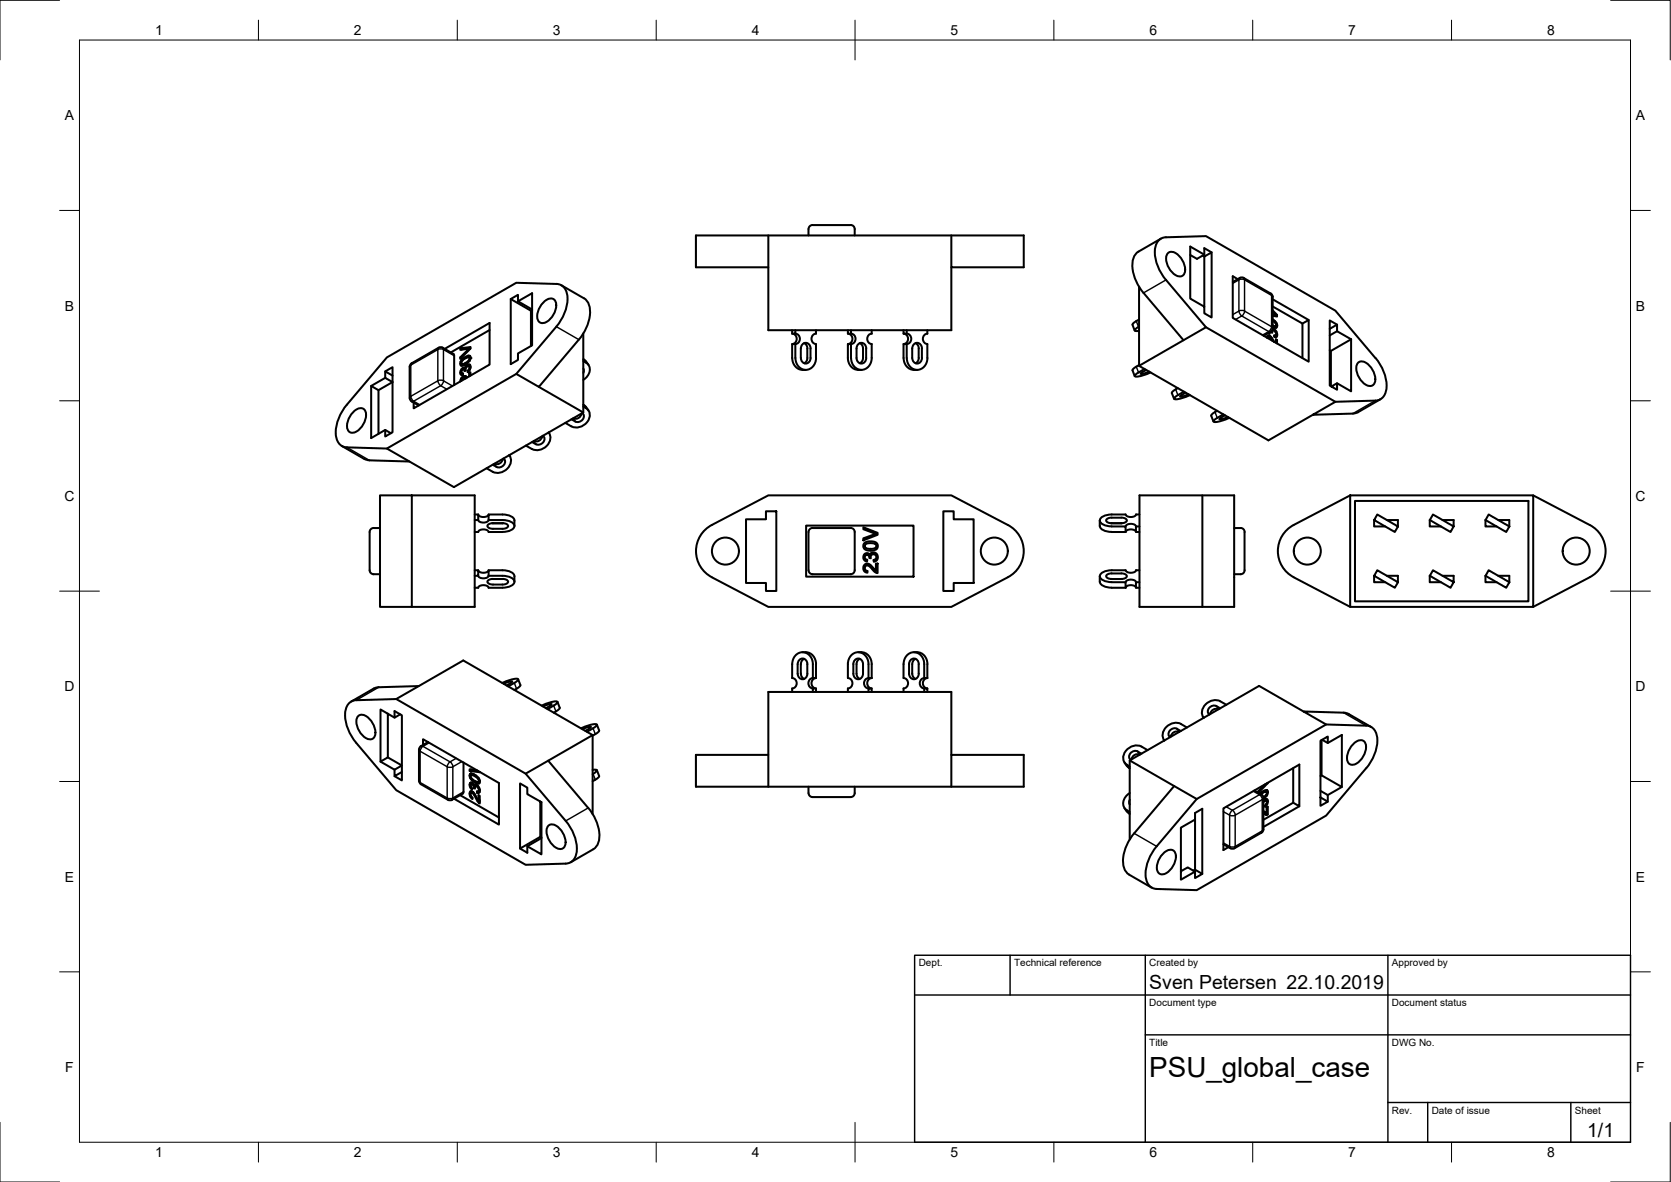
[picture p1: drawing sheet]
<svg xmlns="http://www.w3.org/2000/svg" width="420mm" height="297mm" viewBox="0 0 420 297" stroke-linecap="round" stroke-linejoin="round" font-family="sans-serif">
<!-- layer: Sichtbar -->
<g fill="none" stroke="#000" stroke-width=".51">
<path d="M193.2 59.2v23.8h46v-15.8M203.3 59.2v-1.7a.97 .97 0 0 1 1-.9l9.6-.1a1.01 1.01 0 0 1 1 1v1.7M239.2 59.2v8h18.2v-8h-82.4v8h18.2M291.9 60l-5.6 3.2a4.6 4.6 0 0 0-1.4 5.1l.8 2.4 1.3 2.2 10.6 12.6M293.2 59.6l10-.3 32.6 18.8 10 11.9M293.2 59.6a3.2 3.2 0 0 0-2.8 3.8 11.3 11.3 0 0 0 2.8 6.9l10 11.9 32.6 18.8 10-.3M128.4 75.1v16.4l1.8-1v-1.7l3.6-2v-13.1l-3.6 2 3.6 2.1M130.2 75.7v-1.6l-1.8 1 5.1 3 .3-.2M133.5 78.1v8.8M136.4 76.2a2.21 2.21 0 0 1 2.9-.9 3.8 3.8 0 0 1-.8 4.7 2.21 2.21 0 0 1-2.9 .9 3.8 3.8 0 0 1 .8-4.7zM141.2 71.7l5.6 3.3a4.6 4.6 0 0 1 1.4 5.1l-1.2 3.1-1.4 2.1M286.4 72.1v19.8l32.5 18.8 11.2-6.5"/>
<path d="M293.7 63.6a2.21 2.21 0 0 1 3 .9 3.8 3.8 0 0 1 .8 4.7 2.21 2.21 0 0 1-2.9-.9 3.8 3.8 0 0 1-.9-4.7zM302.4 64.2l.4 .3M302.8 64l-3.5-2v13l3.5 2.1v1.6l1.9 1.1v-16.4l-1.9 1.1v12.6M304.7 63.4l-1.9-1v1.6l-1.8 1.1-1.7-1M310 70.9l1.7-1.1 .8-.1 7 4.1M311.2 70.2l-1.2-.8v10.5l19.1 11v-10.5M319.5 73.8l.4 .3 .1 .5v8.1l-.5 .7-1.8 1M320 78.3l.8 .8-.3 .3-.5-.1M320 79l.8 .1M320 77l7.5 4.3v8.7M320 75.2l9.1 5.2-1.6 .9M320 78l1.1 1.1"/>
<path d="M320.7 79.3l.4-.2v.4l-1.1-.1M320.8 79.3v.2M93.3 97v13.1l3.6-2.1 1.4 .9M95.2 98.1v10.9M96.9 93.3l1.8-1v16.3l-1.8 1.1v-1.7M98.7 94.4l-1.8-1.1v1.7l1.8 1-3.5 2.1-1.9-1.1 3.6-2M111.8 87.7l11.3-6.5v10.4l-19.1 11v-1.4M114 88.9l-2.7-1.5-.7-.1-7.4 4.4-.2 8.3 .3 .7 2 1.2M114 88.9l.2 .5v7.4M115.7 93.7l.2 .5h.5v-.4l-.3 .1M115.7 91.4l.2 .5M115.7 87.5v.4l2.3-.3 .2 .1"/>
<path d="M115.8 90.9l-.1 .5 .8 .3-.3-.2M115.8 93.2l-.1 .5 .4 .2v.3M116.1 90.5l-.3 .4 .2 .1M116.1 91.6v.3M116.1 87.9l-.4-.4 2.6-.3v.4l-2.6 2.6v-.4M116.1 95.3l-.2-.2-.2 .8M116.3 92.9l-.3-.1-.2 .4 .2 .1M116.4 92.5l-.3 .3M116.4 94.6l-.5 .5M116.6 92.8l.5 .2-.6-.2-.5 .6v.3l.4 .3M116.7 92.4l-.3 .1 .3 .2-.1 .1M116.7 92.8l.2 .4"/>
<path d="M116.7 90.2l-.3-.1-.1 .1-.2 .3 .2 .1M116.7 94.5l-.3 .1 .4 .2-.2 .1M116.8 92.5l-.1-.1 .4 .3M116.9 91.7h-.4M117 94.6l-.3-.1 .4 .2-.3 .1M117 95h-.6l-.4 .7M117.1 94.7h.2M117.2 94.7l-.2-.1 .5 .3M117.3 92.2l-.2-.2-.2 .6-.2 .1M117.3 89.9l-.3-.2-.6 .4M117.5 91.7l-.4 .3M117.5 89.8l.6-.2-.3-.2 .4 .1 .1 .6-.3 .6"/>
<path d="M117.7 92l.2-.1-.4-.2 .6-.1 .2 .8-.2 .6-.5 .5v-.3M117.8 89.4l-.8 .3M117.9 90.6l-.6 .5-1.1 .4M117.9 92l.4 .5M117.9 92.8l-.3 .4 .2 .2M117.9 89.8l.4 .2M118 93.7l.3-.2v.9M118 87.6l-2.3 2.2 .3 .1M118 90.7l-1.2 1-.6 .2-.3-.1M118.1 92.3l-.2 .5 .3 .1M118.1 90l-.2 .6 .2 .1M118.2 91.7l-.3 .2"/>
<path d="M118.3 89.6h-.2M118.3 90.2l-.4-.5-1.2 .5-.7 .8 .2 .5M118.3 93.9l-.3-.2v.9M118.3 87.5l-2.2 .2M118.3 92.3l-.5-.3-.3 .1-.4 .4v.6l-.3 .1M123.1 82.9l-9.8 5.7M135.5 97.2l11.2 6.5M139.9 82.1a10.5 10.5 0 0 0 2.6-8.5 2.72 2.72 0 0 0-2.6-2.2l-10.1-.3-32.5 18.7-10.1 11.9a10.5 10.5 0 0 0-2.6 8.5 2.77 2.77 0 0 0 2.6 2.2l10.1 .3 32.5-18.7 10.1-11.9M145.5 85.4l-10 11.8-5.7-3.2M146.7 90.7a2.54 2.54 0 0 1 1.6 2.4 2.54 2.54 0 0 1-1.6 2.4M146.7 90.3l.5 .4 .8 1M146.7 83.8v19.9l-32.6 18.7-16.8-9.7"/>
<path d="M146.7 92.6l.1 .5-.1 .6M199.2 83v.9h.8v-.9M199.2 83.8a1.31 1.31 0 0 1 1.1 1.3 1.31 1.31 0 0 1-1.1 1.4M200 90v-3.5h-.8v3.5a2.92 2.92 0 0 0 3.4 3M200 83.8a1.31 1.31 0 0 1 1.1 1.3 1.31 1.31 0 0 1-1.1 1.4M201.4 87.6v2.4M201.4 87.6a1.22 1.22 0 0 1 1.2-1.4 1.22 1.22 0 0 1 1.2 1.4v2.4a1.23 1.23 0 0 1-1.2 1.4 1.23 1.23 0 0 1-1.2-1.4M202.2 86.2a1.41 1.41 0 0 1 .8 1.4M203 87.6v2.4M203 90a1.41 1.41 0 0 1-.8 1.3M205.2 86.5v3.5a2.62 2.62 0 0 1-2.6 2.9 2.62 2.62 0 0 1-2.6-2.9M205.2 83v.8a1.31 1.31 0 0 0-1.2 1.3 1.31 1.31 0 0 0 1.2 1.4"/>
<path d="M213.2 83v.9h.8v-.9M213.2 83.8a1.31 1.31 0 0 1 1.1 1.3 1.31 1.31 0 0 1-1.1 1.4M214 83.8a1.31 1.31 0 0 1 1.1 1.3 1.31 1.31 0 0 1-1.1 1.4M215.9 86.4a1.19 1.19 0 0 1 1.3-.1 1.19 1.19 0 0 1 .6 1.3v2.4a1.23 1.23 0 0 1-1.2 1.4 1.23 1.23 0 0 1-1.2-1.4v-2.9zM216.2 86.2a1.41 1.41 0 0 1 .8 1.4v2.4a1.41 1.41 0 0 1-.8 1.3M219.2 86.5v3.5a2.62 2.62 0 0 1-2.6 2.9 2.62 2.62 0 0 1-2.6-2.9v-3.5h-.8v3.5a2.89 2.89 0 0 0 3.4 3M219.2 83v.8a1.31 1.31 0 0 0-1.1 1.3 1.31 1.31 0 0 0 1.1 1.4M227.2 83v.9h.8v-.9M227.2 83.8a1.31 1.31 0 0 1 1.1 1.3 1.31 1.31 0 0 1-1.1 1.4M228 83.8a1.31 1.31 0 0 1 1.1 1.3 1.31 1.31 0 0 1-1.1 1.4M229.8 93h.8M230.2 86.2a1.41 1.41 0 0 1 .8 1.4v2.4a1.35 1.35 0 0 1-.8 1.3"/>
<path d="M231.8 87.6v2.4M231.8 87.6a1.24 1.24 0 0 0-1.2-1.4 1.24 1.24 0 0 0-1.2 1.4v2.4a1.23 1.23 0 0 0 1.2 1.4 1.23 1.23 0 0 0 1.2-1.4M233.2 83v.9M233.2 86.5v3.5M233.2 83.8a1.31 1.31 0 0 0-1.1 1.3 1.31 1.31 0 0 0 1.1 1.4M233.2 90a2.62 2.62 0 0 1-2.6 2.9 2.62 2.62 0 0 1-2.6-2.9v-3.5h-.8v3.5a2.89 2.89 0 0 0 2.6 2.9M284.8 81.6l.5 1.5M286.4 82.1l-.9 .6-.2 .3 .3 .2 .8-.1M286.4 80.3l-1.1 .7-.5 .6M286.4 91.7l-1.6 1.2 .5 1.6M287.8 92.7a4.6 4.6 0 0 0-2.5 1.8 3.2 3.2 0 0 0 2.7-.4l1.3-.5M288.2 93l-1.3 .7v.3l.9-.2 1.1-.4"/>
<path d="M295.6 97.9l-.9 .7 .5 1.6M296.1 97.5l-.5 .3M297.7 98.4l-1.5 .9M298.1 98.7l-1.3 .7v.3l.9-.2 1.1-.4M299.2 99.3l-2.6 .9a1.37 1.37 0 0 1-1.4 0l1-.9M303.2 82.2l-16.8 9.7M318.6 84.5l.3 .1 .4-.2 .3 .2M318.6 84.9l.3-.2-.1 .3M318.9 84.6l.2 .1M318.9 84.7l.6 .2 .4 .7M319.2 83.5l-.2 .2M319.3 84.4l-.5-.1-.2 .5"/>
<path d="M319.3 83.6l-.1 .3-.2-.2M319.3 84.8l.4-.1 .2 .3-.2 .2M319.6 83.3l.3 .3v-.2l-.2 .1M319.7 83.2l.3-.2-.1 .4M319.9 85l.4 .9M319.9 82.9l.5-.2 .5 .6M320 82.6l.4 .1M320 82.9l.1 .1M320 80.6l.6 .4 .3 .6-.1 .3-.5 .3 .8-.4-.2 .6-.9-.3 .3 .1M320 80.2l.6 .5-.3 .1M320 81.8l.7 .2M320 83l.5 .2 .4 .5v.5l-.5 .3"/>
<path d="M320.3 85.9h.1M320.4 84.3h.4l.3-.2v.4l-.3 .2h-.4zM320.6 80.7l.4 .5-.2 .2M320.7 83.4l.2-.1 .2 .8M320.8 84.3l-.1 .4M320.8 82l-.1 .4M320.8 85.6l.3-.2v.9M321 81.2l.1 .6M321.1 85.4l-.3-.1v.8M334.3 84.3l1.9-1.1 3.5 2.1M334.3 82.6l1.9-1v1.6M334.6 88.2v8.9"/>
<path d="M336.2 81.6l-1.9-1.1v16.4l1.9 1v-1.6l-1.4 .8M339.7 85.3l-5.1 2.9-.3-.2M339.7 85.3v13l-3.5-2M341.5 91.1a2.21 2.21 0 0 1 3 .9 3.8 3.8 0 0 1 .8 4.7 2.21 2.21 0 0 1-2.9-.9 3.8 3.8 0 0 1-.9-4.7zM345.9 89.9a10.5 10.5 0 0 1 2.6 8.6 2.76 2.76 0 0 1-2.7 2.2M86 112.1l5.6 3.2M88.6 103.8a2.21 2.21 0 0 1 2.9-1 3.8 3.8 0 0 1-.8 4.7 2.21 2.21 0 0 1-2.9 1 3.8 3.8 0 0 1 .8-4.7zM91.6 115.3l1.3 .4 10.1 .3M122.3 117.7l1.6 .9M126.5 115.3a1.6 1.6 0 0 1-2.2 1.2M126.6 115.2a1.41 1.41 0 0 1 0 1.8 1.41 1.41 0 0 1-1.8 .3l-.9-.5M128.2 114.6l-.2-.2a2.99 2.99 0 0 1-2.6 4.4l-1.5-.3"/>
<path d="M136.4 109.6a1.6 1.6 0 0 1-2.2 1.2M136.5 109.5a1.41 1.41 0 0 1 0 1.8 1.41 1.41 0 0 1-1.8 .3l-.9-.5M138 108.8l-.1-.1a2.99 2.99 0 0 1-2.6 4.4 4.2 4.2 0 0 1-3.1-1.1M142.1 106.3l1.6 .9M146.2 103.9a1.6 1.6 0 0 1-2.1 1.2M146.4 103.8a1.41 1.41 0 0 1 0 1.8 1.41 1.41 0 0 1-1.8 .3l-.9-.5M146.7 102.2a2.41 2.41 0 0 1 1.6 2 2.41 2.41 0 0 1-1.1 2.4 3.1 3.1 0 0 1-3.5 .5M146.7 101.7l.5 .4 .8 1.1M306 103.2l-1.4 1.1 .5 1.6M307.6 104.1l-1.5 .9M308 104.4l-1.3 .7v.3l.9-.1 1.1-.5M309.1 105l-2.5 .9a1.37 1.37 0 0 1-1.5 0l1-.9"/>
<path d="M347.1 100.3l-6.2 3.5-10.8 .4 5.7-3.2M93.9 132.7h1.6M93.9 132.7a1.01 1.01 0 0 0-1 1v9.6a1.01 1.01 0 0 0 1 1M95.5 124.5h8v28h-8zM103.5 124.5h15.9v28h-15.9M119.4 129.3h.8v1.4h-.8M120.2 130.7a1.64 1.64 0 0 0 2.7 0M120.2 129.3a1.64 1.64 0 0 0 2.7 0M122.9 130.7a10.6 10.6 0 0 1 5.6 .4 1.07 1.07 0 0 1 .8 1.1 1.07 1.07 0 0 1-.8 1 10.7 10.7 0 0 1-5.6 .5 1.64 1.64 0 0 0-2.7 0h-.8M122.9 130.7v-1.4a10.6 10.6 0 0 1 5.6 .4l.7 .7 .1 1.8M123.8 131.5h.2M124 131.5h2.3"/>
<path d="M126.4 131.5h.4a.8 .8 0 0 1 .9 .9l-.9 .5h-3.3a.8 .8 0 0 1-.9-.9l.5-.4 .9-.1M126.6 131.5h-.2M187.6 130.5h5v-2h2.6v20h-2.6v-2h-5zM202.7 132.1h27v12.8h-27zM203.6 133l.7-.3h9.6a1.01 1.01 0 0 1 1 1v9.6a1.01 1.01 0 0 1-1 1h-9.6a1.04 1.04 0 0 1-1-1v-9.6zM217.1 132.5l3.6 1.4v.5l-3.6 1.4v-.5l3.2-1.1-3.2-1.2zM217.3 136.5l1.1-.4 1.5 .1 .7 .5 .1 .9-.4 .4-.7 .3-1.8-.1-.7-.6v-.6zM217.3 139.3l.2-.1a.79 .79 0 0 1 1.2 .3l.6-.6h.8l.6 .8-.1 .9-.9 .6v-.5l.5-.2 .2-.4-.1-.4-.4-.4-.8 .2-.1 .8-.4-.1-.2-.6-.5-.1-.5 .5 .2 .5 .5 .2-.1 .4-.3-.1-.6-.6v-.7zM217.6 136.8l.6-.3h1.4l.6 .3 .1 .6-.3 .4-.5 .1h-1.3l-.7-.4zM237.2 128.5h2.6v2h5v16h-5v2h-2.6zM276.5 130.8v1.4a2.68 2.68 0 0 0 3 1.5h3.5v-1.4h-3.5M279.5 131.5h2.4"/>
<path d="M279.5 130.1h2.4M279.5 131.5h-.2M279.5 130.1h-.4a.8 .8 0 0 0-.9 .9l.5 .4 .8 .1M281.9 131.5h.2M281.9 130.1h.5a.8 .8 0 0 1 .9 .9l-.5 .4-.9 .1M283 129.3a10.5 10.5 0 0 0-5.6 .4 1.07 1.07 0 0 0-.9 1.1 1.07 1.07 0 0 0 .9 1l2.1 .5M283 133.7a1.64 1.64 0 0 1 2.6 0M283 132.3a1.64 1.64 0 0 1 2.6 0M283 129.3a1.64 1.64 0 0 0 2.6 0h.9M286.5 132.3h-.9v1.4h.9M286.5 124.5h23.8v28h-23.8zM302.3 124.5v28"/>
<path d="M310.3 132.7h1.6a1.01 1.01 0 0 1 1 1v9.6a.97 .97 0 0 1-1 1h-1.6M325.3 131.9a7.4 7.4 0 0 0 0 13.1M339.5 124.5h46v28h-46zM339.5 124.5l-14.2 7.4M340.7 125.9h43.6v25.2h-43.6zM345.5 130.7v1.6h2.8M346.3 129.3l5.2 3-.8 1.4-5.2-3zM348.7 130.7h2.8v1.6M359.5 130.7v1.6h2.8M362.7 130.7h2.8v1.6l-.8 1.4-5.2-3 .8-1.4 5.2 3M373.5 130.7v1.6h2.8M373.5 130.7h.1"/>
<path d="M374.3 129.3l5.2 3-.8 1.4-5.2-3zM376.7 130.7h2.8v1.6M385.5 124.5l14.2 7.4a7.4 7.4 0 0 1 0 13.1M93.9 144.3h1.6M119.4 147.7h.8a1.64 1.64 0 0 1 2.7 0h3.4M119.4 143.3h.8v1.4h-.8M120.2 144.7a1.64 1.64 0 0 0 2.7 0M120.2 143.3a1.64 1.64 0 0 0 2.7 0M122.9 144.7a10.6 10.6 0 0 1 5.6 .4 1.07 1.07 0 0 1 .8 1.1 1.07 1.07 0 0 1-.8 1l-2.1 .5M122.9 144.7v-1.4a10.6 10.6 0 0 1 5.6 .4l.7 .7 .1 .4M123.8 145.5h2.8M126.4 145.5h.4a.8 .8 0 0 1 .9 .9l-.9 .5h-3.3a.8 .8 0 0 1-.9-.9l.5-.4 .9-.1"/>
<path d="M129.3 144.8v1.4M179 145.1l14.2 7.4h46l14.2-7.4M179 145a7.4 7.4 0 0 1 0-13.1l14.2-7.4h46l14.2 7.4a7.4 7.4 0 0 1 0 13.1M217.4 141.9l.7-.3 .5 .2 1.6 1.6v-1.8h.5v2.4l-.7-.3-1.4-1.4-.5-.2-.4 .1-.3 .6 .2 .5 .5 .2v.4l-.5-.2-.4-.3-.1-.5v-.6zM276.5 144.8v1.4a2.68 2.68 0 0 0 3 1.5M279.5 146.3h3.5v1.4h-3.5M279.5 144.1h2.4M279.5 145.5h-.2M279.5 144.1h-.4a.8 .8 0 0 0-.9 .9l.9 .5h3.3a.8 .8 0 0 0 .9-.9l-.5-.4-.9-.1M281.9 145.5h.2M283 143.3a10.5 10.5 0 0 0-5.6 .4 1.07 1.07 0 0 0-.9 1.1 1.07 1.07 0 0 0 .9 1.1l2.1 .4M283 147.7a1.64 1.64 0 0 1 2.6 0"/>
<path d="M283 146.3a1.64 1.64 0 0 1 2.6 0M283 143.3a1.64 1.64 0 0 0 2.6 0h.9M286.5 146.3h-.9v1.4h.9M325.3 145.1l14.2 7.4M345.5 144.7v1.6h2.8M346.3 143.3l5.2 3-.8 1.4-5.2-3zM348.7 144.7h2.8v1.6M359.5 144.7v1.6h2.8M362.7 144.7h2.8v1.6l-.8 1.4-5.2-3 .8-1.4 5.2 3M373.5 144.7v1.6h2.8M373.5 144.7h.1M374.3 143.3l5.2 3-.8 1.4-5.2-3z"/>
<path d="M376.7 144.7h2.8v1.6M399.7 145.1l-14.2 7.4M90.1 179.9a2.21 2.21 0 0 1 3 .9 3.8 3.8 0 0 1 .8 4.7 2.21 2.21 0 0 1-3-.9 3.8 3.8 0 0 1-.8-4.7zM97.5 179.4v10.9l-1.8 1.1v-13.1l3.5 2M99.6 175.7l16.9-9.7 32.5 18.7v19.9M100.6 179.5l-1.4 .8v-1.6l1.8 1.1v16.3l-1.8-1M105.3 172.4l-10.7 .4-6.3 3.5M126.3 171.6l2.6-.9a1.37 1.37 0 0 1 1.4 .1 4.6 4.6 0 0 1-2.5 1.7M128.3 171.7l-.9 .6M128.4 171.7l.4-.5-1 .2-1.1 .5M129.9 173.1l-.6 .3M130.3 170.7l.6 1.5"/>
<path d="M130.8 172.2l-.2 .3-.7 .6M136.2 177.3l2.6-.9a1.37 1.37 0 0 1 1.4 0 4.7 4.7 0 0 1-2.5 1.8M138.2 177.4l-.9 .6M138.3 177.4l.4-.5-1 .2-1.1 .4M140.2 176.4l.5 1.5M140.7 177.9l-.2 .3-1.2 .9M200.6 166.9v2.4M200.6 169.3a1.23 1.23 0 0 0 1.2 1.4 1.23 1.23 0 0 0 1.2-1.4M200.6 166.9a1.23 1.23 0 0 1 1.2-1.4 1.23 1.23 0 0 1 1.2 1.4M201.4 166.9v2.4M201.4 169.3a1.41 1.41 0 0 0 .8 1.3M201.8 163.9a2.87 2.87 0 0 1 3.4 3v3.5"/>
<path d="M202.2 165.6a1.41 1.41 0 0 0-.8 1.3M203 166.9v2.4M204.4 173.9v-.9h.8v.9M204.4 170.4a1.31 1.31 0 0 0-1.1 1.3 1.31 1.31 0 0 0 1.1 1.3M205.2 170.4h-.8v-3.5a2.63 2.63 0 0 0-2.6-3 2.63 2.63 0 0 0-2.6 3v3.5a1.31 1.31 0 0 1 1.1 1.3 1.31 1.31 0 0 1-1.1 1.3v.9M205.2 170.4a1.31 1.31 0 0 0-1.2 1.3 1.31 1.31 0 0 0 1.2 1.3M213.2 170.4v-3.5a2.62 2.62 0 0 1 2.6-3 2.62 2.62 0 0 1 2.6 3v3.5h.8M213.2 173v.9M213.2 170.4a1.31 1.31 0 0 1 1.1 1.3 1.31 1.31 0 0 1-1.1 1.3M215.1 165.8a1.21 1.21 0 0 1 1.3-.1 1.21 1.21 0 0 1 .6 1.2v2.4a1.23 1.23 0 0 1-1.2 1.4 1.23 1.23 0 0 1-1.2-1.4v-2.8zM215.8 163.9h.8M216.2 165.6a1.41 1.41 0 0 0-.8 1.3v2.4a1.41 1.41 0 0 0 .8 1.3"/>
<path d="M216.6 163.9a2.78 2.78 0 0 1 2.6 3v3.5M218.4 173.9v-.9h.8v.9M218.4 170.4a1.31 1.31 0 0 0-1.1 1.3 1.31 1.31 0 0 0 1.1 1.3M219.2 170.4a1.31 1.31 0 0 0-1.1 1.3 1.31 1.31 0 0 0 1.1 1.3M229.1 165.8a1.19 1.19 0 0 1 1.3-.1 1.19 1.19 0 0 1 .6 1.2v2.4a1.23 1.23 0 0 1-1.2 1.4 1.23 1.23 0 0 1-1.2-1.4v-2.8zM229.8 163.9a2.87 2.87 0 0 1 3.4 3M230.2 165.6a1.41 1.41 0 0 0-.8 1.3v2.4a1.47 1.47 0 0 0 .8 1.3M232.4 173.9v-.9h.8v.9M232.4 170.4a1.31 1.31 0 0 0-1.1 1.3 1.31 1.31 0 0 0 1.1 1.3M233.2 166.9v3.5h-.8v-3.5a2.63 2.63 0 0 0-2.6-3 2.63 2.63 0 0 0-2.6 3v3.5a1.31 1.31 0 0 1 1.1 1.3 1.31 1.31 0 0 1-1.1 1.3v.9M233.2 170.4a1.31 1.31 0 0 0-1.1 1.3 1.31 1.31 0 0 0 1.1 1.3M306.4 178.2a1.6 1.6 0 0 0-2.1 1.3"/>
<path d="M306.8 178a1.92 1.92 0 0 0-2.1-.6 1.29 1.29 0 0 0-.6 2.2M308.4 177.1a3.6 3.6 0 0 0-5.3-.1 2.55 2.55 0 0 0-.4 3.4l-.2-.2M327.8 178.8l-11.2-6.4-32.5 18.7v19.9M339.1 179.4l-1.3-.3-10-.3 5.6 3.3M339.1 179.4l5.7 3.3M97.5 190.3l3.5 2.1-1.8 1-3.5-2M99.2 193.4v1.7l1.8-1.1M105.3 188.4v7.8M106.4 187.2v-1.4l19.1 11v10.4l-11.3-6.5M107.6 186.5l-1.9 1.1-.3 .8M115.7 199.8l9.8 5.7M116.5 191.6v7.6l-.2 .3-2.9 1.6-.7-.1-6.8-3.9-.4-.4-.1-.5"/>
<path d="M118.1 197.2l.2 .7M118.1 194.9l.1 .6 .2-.1M118.1 199.4l.2 .8M118.1 193.7l2.5 .3M118.2 196.8l-.1 .4 .9-.2M118.2 194.5l.2-.1zM118.2 195.5l.4 .6 .3-.2M118.4 194.4l1.3 .5 .8 .9 .2 .6-.2 .4-.6 .1-.5-.3M118.4 197l.1-.3-.3 .1 .4-.1 .7 .7 .3-.2M118.4 199.3l-.3 .1 .2-.5 .7 .2 1.3 2.2 .3-.2M118.4 193.4l-.3 .3v-.4l1.9 .3M118.4 193.5l1.9 .3"/>
<path d="M118.5 194.4l-.1 .3-.3 .2 .1-.4M118.5 198.8l-.1 .4M118.5 194.8l.9 .3M118.6 196.1l.8 .5M118.7 197.1l.3 .4 .2-.1M118.8 199.3l.3 .4 .3-.2M118.9 196.8l-.6 .4 .1 .5 .4 .4-.1 .4-.4-.6 .1-.1M118.9 194.5l-.5 .2M118.9 199l-.5 .4 .1 .7M119 197.5l.1 .4 .3-.1-.3 .1M119 199.1l-.5 .2M119.1 199.7l1 1.6 .2-.1"/>
<path d="M119.2 194.6l-.3-.1-.5 .3 .1 .8 1.3 .9h.4l.2-.3M119.3 197.4l.2-.2h.3l.8 1v.9l-.3 .2-.3-.1M119.4 197.3l.1 .3M119.7 194.9l-.3 .2 .8 .6 .2-.1M119.7 196.4l-.3 .2M119.9 197.6l.3 .4 .3-.1M119.9 196.5l.7 .2M120 197.4l-.6 .3v.5l-.3-.2M120.2 197.5l-.7 .1M120.2 195.7l.2 .5 .2-.1M120.2 198l.2 .6 .2-.2M120.3 199v-.2h-.4l.1 .4"/>
<path d="M120.4 198.6l-.1 .2 .3-.2M120.6 199.1l-.6 .1M120.6 196.3h.1M120.6 196.3l-.3 .2M132.2 194.4l5.6-3.2 10.1 11.8a9.8 9.8 0 0 1 2.4 9.1l-.7 1-.4 .3-5.7 3.3M146.1 183l2.6-.9a1.37 1.37 0 0 1 1.4 .1 4.6 4.6 0 0 1-2.5 1.7M146.5 183.3l1.1-.5 .9-.2v.3l-1.3 .8M149 193.5l.8-.1 .3 .2-1.1 .9M149 184.7l-11.2 6.5M150.1 182.1l.5 1.5M150.1 193.6l.5 1.4M150.7 183.6l-.6 .6-1.1 .7"/>
<path d="M150.7 195l-.6 .7-1.1 .6M193.2 189.7h-18.2v8h82.4v-8h-18.2v8M203.3 197.7v1.6a1.01 1.01 0 0 0 1 1h9.6a1.01 1.01 0 0 0 1-1v-1.6M239.2 189.7v-15.8h-46v23.8M282.7 191.7l1.4 1.4M283.4 192.2l.7 .4M284.1 191.1l16.8 9.7M284.1 199.3a2.71 2.71 0 0 0-1.1 4l.4 .3M286.6 189.6a1.6 1.6 0 0 0-2.1 1.3M287 189.4l-.9-.6a1.41 1.41 0 0 0-1.8 .4 1.41 1.41 0 0 0 0 1.8M288.6 188.5a3.5 3.5 0 0 0-3.7-1 3.5 3.5 0 0 0-2.5 2.9 1.93 1.93 0 0 0 1 1.8M292.7 185.9l.1 .2"/>
<path d="M295.2 197.5l-10 11.9M296 183.2l.9 .5M296 183.1a1.41 1.41 0 0 0-1.8 .4 1.41 1.41 0 0 0 0 1.8M296.5 183.9a1.6 1.6 0 0 0-2.1 1.3M298.4 182.8a3.5 3.5 0 0 0-5.5 .4 2.35 2.35 0 0 0-.1 2.9M315.4 198.7l1.8 1M317.2 199.7l.4 .3 .1 .5v8.1l-.5 .7M317.5 199.2l-.5 .4M317.7 198.8l.6 .1-.8 .3-.3-.1M318 198.7l.4 .3M318.2 197.1l-2 2M318.3 198.9l.2 .2v.4l-.9 .8"/>
<path d="M318.3 199.8l.3 .1M318.4 198.6l.1 .3 .3 .2-.2 .8M318.5 198.9v.1M318.6 199.9l-.9 .8M318.6 198.6l-.7 .1-1.1 .7M318.7 198.6l.1 .5M318.8 196.7l-.1 .1M318.8 196.8l-2.4 2.4M325.2 193v8.7l-7.5 4.3M332 198.7l1.9 1.1v1.7M332 195l.3-.2 5.1 3-3.5 2M332.3 186v8.8"/>
<path d="M332.4 185.9l1.5 .8 3.5-2v13.1M333.9 186.7v-1.6l-1.9 1v16.4l1.9-1-1.9-1.1M340 187.2a2.21 2.21 0 0 1 3-.9 3.8 3.8 0 0 1-.9 4.7 2.21 2.21 0 0 1-2.9 .9 3.8 3.8 0 0 1 .8-4.7zM343.5 193.1l-10.1 11.9-32.5 18.7-10.1-.3a3.2 3.2 0 0 1-2.8-3.8 11.4 11.4 0 0 1 2.8-6.9M343.5 182.4l-10.1-.3-32.5 18.7-10.1 11.9M343.5 182.3a3.2 3.2 0 0 1 2.8 3.8 11.4 11.4 0 0 1-2.8 7M118.3 200.2l.2-.1 .4 .4-.1 .3zM120.1 201.3l.3 .4 .2-.1M120.3 201.3v-1.5l.3 .2v1.9l-.2-.2M120.5 201.2l.1 .2M135.8 201.5v8.8l-5 2.9v-16.3l1.8 1v1.7l3.5 2v13.1l-3.5-2M135.8 210.3l.3 .2"/>
<path d="M136.1 210.6l-3.5 2.1v1.6l-1.8-1.1M137.9 207.4a2.21 2.21 0 0 1 3 1 3.8 3.8 0 0 1 .8 4.7 2.21 2.21 0 0 1-2.9-.9 3.8 3.8 0 0 1-.9-4.8zM142.2 217a3.2 3.2 0 0 0 2.9-3.7 11.3 11.3 0 0 0-2.9-7l-10-11.9-32.6-18.7-10 .3a3.2 3.2 0 0 0-2.8 3.7 11.4 11.4 0 0 0 2.8 7l10 11.9 32.6 18.7 10-.3M282.7 203.1l.6 .8M283.3 203.9l.6 .5M283.4 203.7l.7 .4M283.9 219.8l5.7 3.3M283.9 204.5h.2M284.1 201l-.2 .6 .2 .6M285.2 209.4a9.8 9.8 0 0 0-2.5 9l.7 1 .5 .4M292.2 214.8a2.21 2.21 0 0 1 2.9-1 3.8 3.8 0 0 1-.8 4.7 2.21 2.21 0 0 1-2.9 1 3.8 3.8 0 0 1 .8-4.7zM296.9 219l1.7-1 1.9 1-3.6 2.1v-13.1l3.6-2v-1.7l1.8-1.1v16.4"/>
<path d="M300.1 218.8l.4-.2 1.8 1-1.8 1.1v-1.7M300.5 206v12.6M317.2 209.3l-7.1 4-.7-.1-1.8-1M317.7 201.2l.7-.4 .3 .2 .1 .4M317.7 203.8l.6 .5M317.7 203.9l.8 .4v-1.4l.3-.2v2M317.7 204.3l.5 .4-.2-.1M317.8 201.1l.2 .1-.3 .4M317.9 200.9l.5 .3h-.4M317.9 204.5l.7 .3-.4-.1M318.2 204.5h.2l.4 .2-.2 .1M318.4 200.8l.1 .4 .3 .2-.2 .7"/>
<path d="M318.4 201.2l.1 .5-.4 .7v.3l.5-.6-.2-.1M318.4 204.3v.2M318.5 201.2h.1M325.2 201.7l1.5 .9v-10.5l-19.1 11v10.5l1.3-.7M326.7 202.6l-9 5.2"/>
<circle cx="182.4" cy="138.5" r="3.4"/>
<circle cx="250" cy="138.5" r="3.4"/>
<circle cx="328.7" cy="138.5" r="3.4"/>
<circle cx="396.3" cy="138.5" r="3.4"/>
</g>
<!-- layer: Sichtbar schmal -->
<g fill="none" stroke="#000" stroke-width=".36">
<path d="M293.2 70.3l-5.7 3.3M310 71.2l1.5-.9v7.9l-1.5 .9M311.5 78.2l.7-.2 .8 .2-.3 .7-.5 .5-.5-.5zM311.7 69.8l-.2 .5 .7-.2 .8 .2-.3-.5M312.2 79.4l6.8 3.9M312.2 79.4l-1.5 .9M319.5 73.8l.2 .4M319.7 74.2v7.9M319.7 74.2l-6.8-3.9v7.9l6.8 3.9M319.7 74.2l.3 .4M320.4 79.1l-.3 .2M103.3 91.7l6.8-3.9v7.9l-6.8 3.9z"/>
<path d="M103.3 91.7l-.3 .5M103.5 91.3l-.2 .4M110.3 87.4l-.2 .4 .7-.1 .7 .1-.2-.4M110.8 96.9l-6.8 3.9M110.8 96.9l1.6 .9M111.5 95.7l2.3 1.3M111.5 95.7l-.7-.2-.7 .2 .2 .7 .5 .5M111.5 95.7l-.2 .7-.5 .5M114.2 89.4l-2.7-1.6v7.9M117 91.2l.3 .2M117.6 88l.2 .1M139.9 82.1l5.6 3.3"/>
<path d="M146.8 90.3l.5 .8M285.7 80.7l.6 1.5M285.7 92.1l.6 1.5M295.6 97.8l.6 1.5M319 83.3l-1.5 .9M319 83.3l.5 .1M319.7 82.1l.3 .4M319.7 82.1l-.2 .7-.5 .5M87.2 112.4l5.7 3.3M103 100l.3-.4 .2 .7 .5 .5M104 100.8l1.6 .9M104 100.8l-.5 .1"/>
<path d="M124.3 116.6l.5 .7M134.2 110.9l.5 .7M144.1 105.1l.6 .8M146.8 101.8l.5 .8M305.5 103.6l.6 1.4M345.8 100.7l-5.6 3.2M95.2 172.7l-5.6 3.3M129.3 171.6l.6 1.5M139.2 177.3l.6 1.5M305.9 177.4l.5 .8M337.8 179.1l5.7 3.3M105.4 188.4l.3 .4"/>
<path d="M105.4 196.2l.3 .4M105.6 188.8l6.8 3.9M105.6 188.8v7.8M105.6 196.6l6.8 3.9M105.7 196.6l.2 .5M105.9 187.5h.5l-.5 .6-.2 .7M107.9 186.7l-1.5 .9 6.8 3.9M112.4 192.7v7.8M113.2 191.5l-.5 .5-.2 .7M113.2 191.5l.5 .5 .2 .7-.7 .2-.7-.2M114.7 190.6l-1.5 .9M116.1 191.4l-2.2 1.3v7.8l2.6-1.5"/>
<path d="M149.1 183l.6 1.5M149.1 194.5l.6 1.4M283.4 192.2l.5 .8M286 188.9l.6 .7M296 183.2l.5 .7M315.1 198.8l1.6 .9M316.7 199.7l-6.8 3.9M316.7 199.7l.5 .5 .2 .7M317.2 199.7h-.5M112.5 200.5l.2 .5M112.5 200.5l.7 .2 .7-.2-.2 .5M119.9 200.5l-.2 .1"/>
<path d="M147.9 203l-5.7 3.3M283.4 203.7l.5 .8M285.2 209.4l5.6 3.3M307.6 211.8l1.6 .9M307.6 204l1.6 .9M308.3 202.7l1.6 .9M309.2 212.7l.2 .5M309.2 204.9l.7 .1 .7-.1M309.2 212.7l.7 .2 .7-.2M309.2 204.9v7.8M309.9 203.6l-.5 .6-.2 .7M309.9 203.6l.5 .6 .2 .7"/>
<path d="M310.6 204.9v7.8M310.6 212.7l-.2 .5M317.4 200.9v7.9M317.4 200.9l-6.8 4M317.4 208.8l-6.8 3.9M317.4 208.8l-.2 .5M317.7 203.9l.3 .2M317.7 208.4l-.3 .4M317.7 200.5l-.3 .4"/>
</g>
<!-- layer: Sichtbar -->
<g fill="#000">
<circle cx="118.3" cy="90" r=".25"/>
<circle cx="320.4" cy="84.5" r=".25"/>
</g>
<!-- layer: Sichtbar schmal -->
<circle cx="320.3" cy="85.9" r=".18" fill="#000"/>
<!-- layer: Border -->
<g fill="none" stroke="#000" stroke-width=".25">
<path d="M15 .1h-15v15M20 10.1h390v276.9h-390zM65 5.1v5M115 5.1v5M165 5.1v5M215 5.1v10M265 5.1v5M315 5.1v5M365 5.1v5M405 .1h15v15M15 52.9h5M410 52.9h5"/>
<path d="M15 100.7h5M410 100.7h5M15 148.6h10M405 148.6h10M15 196.4h5M410 196.4h5M15 244.2h5M410 244.2h5M0 282.1v14.9h15M65 287v5M115 287v5M165 287v5"/>
<path d="M215 282.1v9.9M265 287v5M315 287v5M365 287v5M420 282.1v14.9h-15"/>
</g>
<!-- layer: TitleBlock -->
<path d="M230 240.1h180v46.9h-180zM230 250h180M254 240.1v9.9M288 240.1v46.9M349 240.1v46.9M288 260.1h122M349 277.1h61M359 277.1v9.9M395 277.1v9.9" fill="none" stroke="#000" stroke-width=".36"/>
<text font-size="7" x="289" y="270.6">PSU_global_case</text>
<g font-size="4.9">
<text x="289" y="248.5">Sven Petersen 22.10.2019</text>
<text x="399.1" y="285.7">1/1</text>
</g>
<g font-size="3.5">
<text x="39" y="8.8">1</text>
<text x="89" y="8.8">2</text>
<text x="139" y="8.8">3</text>
<text x="189" y="8.8">4</text>
<text x="239" y="8.8">5</text>
<text x="289" y="8.8">6</text>
<text x="339" y="8.8">7</text>
<text x="389" y="8.8">8</text>
<text x="16.3" y="30.2">A</text>
<text x="411.3" y="30.2">A</text>
<text x="16.3" y="78">B</text>
<text x="411.3" y="78">B</text>
<text x="16.2" y="125.9">C</text>
<text x="411.2" y="125.9">C</text>
<text x="16.2" y="173.7">D</text>
<text x="411.2" y="173.7">D</text>
<text x="16.3" y="221.6">E</text>
<text x="411.3" y="221.6">E</text>
<text x="16.4" y="269.4">F</text>
<text x="411.4" y="269.4">F</text>
<text x="39" y="290.8">1</text>
<text x="89" y="290.8">2</text>
<text x="139" y="290.8">3</text>
<text x="189" y="290.8">4</text>
<text x="239" y="290.8">5</text>
<text x="289" y="290.8">6</text>
<text x="339" y="290.8">7</text>
<text x="389" y="290.8">8</text>
</g>
<g font-size="2.5">
<text x="231" y="242.9">Dept.</text>
<text x="255" y="242.9">Technical reference</text>
<text x="289" y="242.9">Created by</text>
<text x="350" y="242.9">Approved by</text>
<text x="289" y="252.8">Document type</text>
<text x="350" y="252.8">Document status</text>
<text x="289" y="262.9">Title</text>
<text x="350" y="262.9">DWG No.</text>
<text x="350" y="279.9">Rev.</text>
<text x="360" y="279.9">Date of issue</text>
<text x="396" y="279.9">Sheet</text>
</g>
</svg>
